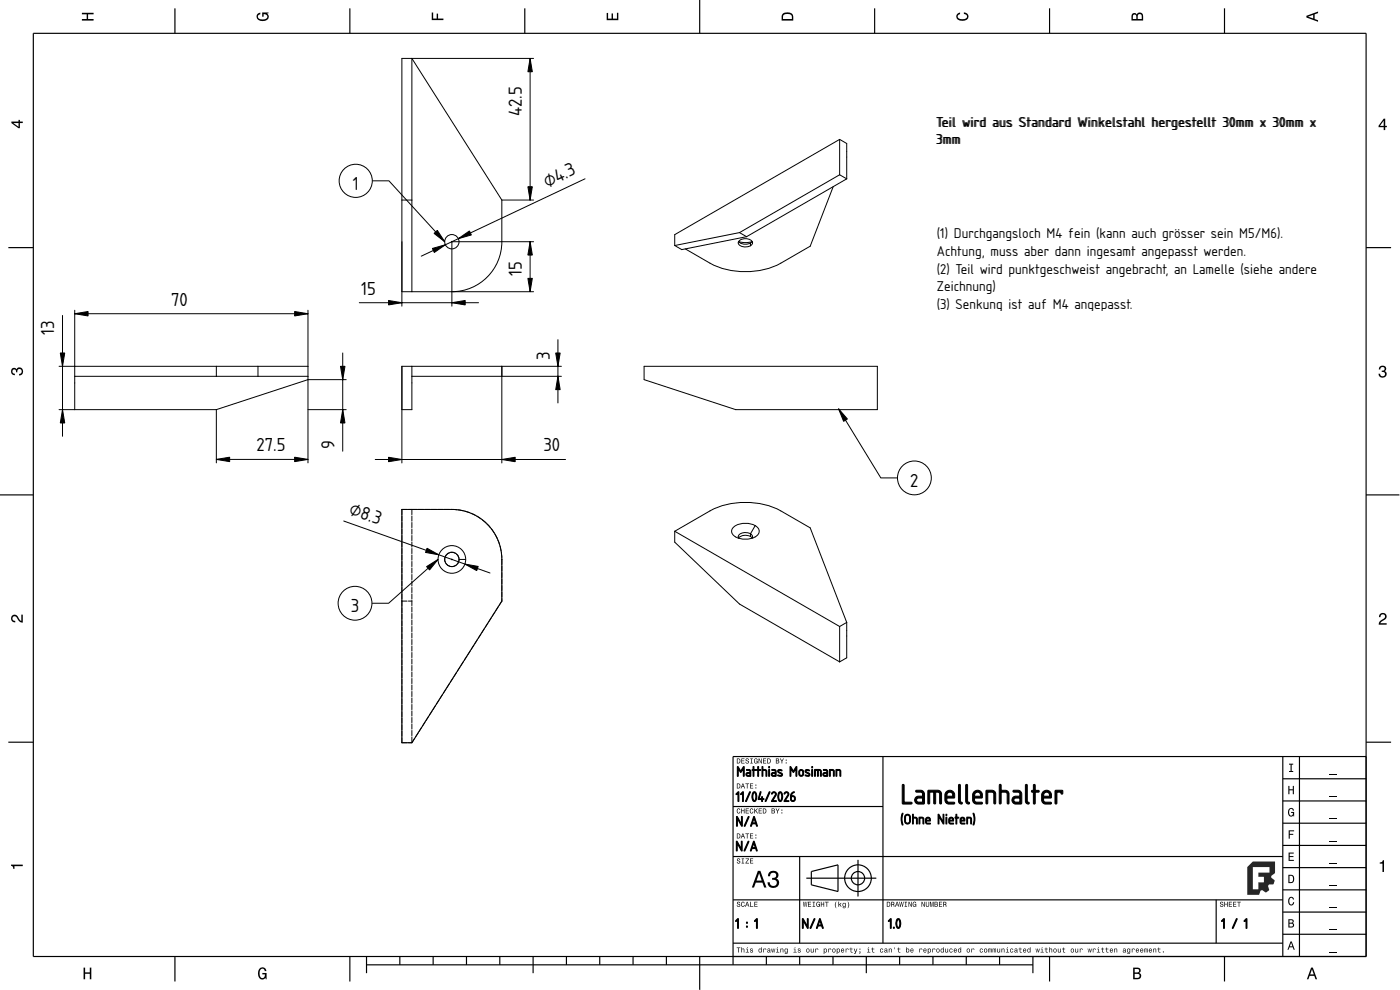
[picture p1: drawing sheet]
<svg xmlns="http://www.w3.org/2000/svg" width="420mm" height="297mm" viewBox="0 0 420 297" stroke-linecap="round" stroke-linejoin="round" font-family="sans-serif">
<g fill="none" stroke="#000" stroke-width=".35">
<path d="M10 10h400v277h-400zM52.5 2.5v7.5M105 2.5v7.5M157.5 2.5v7.5M210 0v10M262.5 2.5v7.5M315 2.5v7.5M367.5 2.5v7.5M2.5 74.3h7.5M410 74.3h7.5M0 148.5h10M410 148.5h10"/>
<path d="M2.5 222.7h7.5M265 227v56M385 233.7h25M385 227v60M390 227v60M410 222.7h7.5M410 227h-190v62.5M220 257h165M220 242h45M240 257v26M257.5 258v11M385 253.7h25"/>
<path d="M385 247h25M385 240.3h25M220 270h165M242 263.5h21M243.5 261.5l8-2v8l-8-2zM365 270v13M385 273.7h25M385 267h25M385 260.3h25M52.5 287v7.5M105 287v7.5M110 289.5h200"/>
<path d="M110 287v5M120 287v2.5M130 287v2.5M140 287v2.5M150 287v2.5M160 287v5M170 287v2.5M180 287v2.5M190 287v2.5M200 287v2.5M210 287v10M220 283h165"/>
<path d="M230 287v2.5M240 287v2.5M250 287v2.5M260 287v5M270 287v2.5M280 287v2.5M290 287v2.5M300 287v2.5M310 287v5M315 287v7.5M367.5 287v7.5M385 280.3h25"/>
<circle cx="257.5" cy="263.5" r="4"/>
<circle cx="257.5" cy="263.5" r="2"/>
</g>
<g fill="#000">
<path d="M24.6 3.8h3.5v.5h-1.7v1.4h1.7v.5h-3.5v-.5h1.4v-1.4h-1.4z" fill-rule="evenodd"/>
<path d="M77.3 4.2l.8-.4v.5l-.3 .1a.68 .68 0 0 0-.4 .6 .68 .68 0 0 0 .4 .6 1.68 1.68 0 0 0 2.4-.6 .92 .92 0 0 0-1.1-.8v.8h-.4v-1.3h1.9v.3l-.5 .1 .4 .4a1.19 1.19 0 0 1-.9 1.7 1.9 1.9 0 0 1-2.6-1.3z" fill-rule="evenodd"/>
<path d="M129.6 3.8h.4v1.8h1v-1.5h.5v1.5h1.6v.4h-3.5z" fill-rule="evenodd"/>
<path d="M182.1 3.9h.4v1.7h1v-1.6h.5v1.6h1.2v-1.8h.4v2.3h-3.5z" fill-rule="evenodd"/>
<path d="M235 4a2.19 2.19 0 0 0-.4 2.2h3.5v-1.2a1.92 1.92 0 0 0-3.1-1zM235.3 4.4l.4-.2a1.44 1.44 0 0 1 2 .8v.7h-2.7l.1-1z" fill-rule="evenodd"/>
<path d="M287.3 4.2l.8-.4v.4l-.3 .1a.66 .66 0 0 0-.4 .6 .66 .66 0 0 0 .4 .6l.4 .2a1.59 1.59 0 0 0 2-.7 .9 .9 0 0 0-.9-.8v-.5a1.24 1.24 0 0 1 1.3 1.1 1.24 1.24 0 0 1-1 1.4 1.93 1.93 0 0 1-2.6-1.2z" fill-rule="evenodd"/>
<path d="M339.8 4.2l-.2 2h3.5v-1.4a.98 .98 0 0 0-.8-1 .98 .98 0 0 0-1.1 .6 .84 .84 0 0 0-1.4-.2zM340.1 4.5l.4-.1 .4 .1 .1 1.2h-1zM341.6 4.4l.4-.2a.57 .57 0 0 1 .7 .7v.8h-1.3z" fill-rule="evenodd"/>
<path d="M392.1 4.7v.6l3.5 1.2v-.4l-1.1-.4v-1.4l1.1-.4v-.4zM392.6 5l1.5-.5v1z" fill-rule="evenodd"/>
<path d="M3.4 36.5v.4l2.1 1.6h.5v-1.6h.8v-.4h-.8v-.5h-.4v.5zM4 36.9h1.6v1.1z" fill-rule="evenodd"/>
<path d="M415.3 35.6l-1.6 2.1v.5h1.6v.8h.4v-.8h.5v-.4h-.5v-2.2zM415.3 36.2v1.6h-1.1z" fill-rule="evenodd"/>
<path d="M3.6 110.6a.86 .86 0 0 1 1.4 .2 1.12 1.12 0 0 1 1.5-.4 1.12 1.12 0 0 1 .3 1.6l-.5 .6-.6 .1v-.5a.72 .72 0 0 0 .9-.7 .72 .72 0 0 0-.8-.7 .72 .72 0 0 0-.6 .9h-.4a.62 .62 0 0 0-.4-.8 .62 .62 0 0 0-.8 .4 .62 .62 0 0 0 .5 .8h.4l-.1 .5a1.17 1.17 0 0 1-1-.7 1.17 1.17 0 0 1 .2-1.3z" fill-rule="evenodd"/>
<path d="M414.1 110a1.01 1.01 0 0 1 1.5-.2 1.01 1.01 0 0 1 0 1.5 1.12 1.12 0 0 1 .4 1.6 1.12 1.12 0 0 1-1.6 .3l-.6-.6-.1-.5h.5a.72 .72 0 0 0 .6 .9 .72 .72 0 0 0 .8-.8 .72 .72 0 0 0-.9-.6v-.4a.62 .62 0 0 0 .8-.4 .62 .62 0 0 0-.5-.8 .62 .62 0 0 0-.7 .5l-.1 .4h-.4z" fill-rule="evenodd"/>
<path d="M3.6 184.7a1.22 1.22 0 0 1 2 .8l.8 .8v-1.9h.4v2.4a2.76 2.76 0 0 1-2-1.8 .69 .69 0 0 0-1.1 .5 .69 .69 0 0 0 .9 .8v.4a1.18 1.18 0 0 1-1.2-.6 1.18 1.18 0 0 1 .2-1.4z" fill-rule="evenodd"/>
<path d="M414.2 184.2a1.18 1.18 0 0 1 1.9 .3 1.18 1.18 0 0 1-1 1.7l-.8 .8h1.9v.4h-2.4a2.76 2.76 0 0 1 1.8-2 .69 .69 0 0 0-.5-1.1 .69 .69 0 0 0-.8 .9h-.5z" fill-rule="evenodd"/>
<path d="M221.1 227.6v1.5h.5a.77 .77 0 0 0 .6-.8 .77 .77 0 0 0-.6-.7zM221.3 227.8a.58 .58 0 0 1 .7 .5 .58 .58 0 0 1-.7 .6zM222.5 227.6v1.5h.9v-.2h-.7v-.5h.7v-.2h-.7v-.4h.7v-.2zM223.9 227.7a.6 .6 0 0 0 0 .6 .6 .6 0 0 0 .7 .2 .33 .33 0 0 1-.4 .5 .33 .33 0 0 1-.3-.4h-.2a.54 .54 0 0 0 .6 .6 .54 .54 0 0 0 .5-.7 .54 .54 0 0 0-.8-.4 .28 .28 0 0 1 .2-.4 .28 .28 0 0 1 .3 .3h.2v-.2l-.3-.2zM225.2 227.6v.2h.2v1.1h-.2v.2h.7v-.2h-.3v-1.1h.3v-.2zM226.4 227.7a.72 .72 0 0 0-.2 1 .72 .72 0 0 0 1 .3l.2 .1v-.8h-.6v.1h.4l-.2 .5a.52 .52 0 0 1-.6-.6 .52 .52 0 0 1 .7-.4l.3 .1-.3-.4zM227.7 227.6v1.5h.1v-1.3l.6 1.3h.2v-1.5h-.1v1.2l-.6-1.2zM229 227.6v1.5h.9v-.2h-.7v-.5h.7v-.2h-.7v-.4h.7v-.2zM230.3 227.6v1.5h.5a.77 .77 0 0 0 .5-.8 .77 .77 0 0 0-.5-.7zM230.5 227.8a.58 .58 0 0 1 .6 .5 .58 .58 0 0 1-.6 .6zM232.9 227.6v1.5h.5a.42 .42 0 0 0 .5-.3 .42 .42 0 0 0-.3-.5l.2-.2-.1-.4zM233.1 227.8h.3a.23 .23 0 0 1 .2 .2 .23 .23 0 0 1-.3 .2h-.2zM233.1 228.4h.3a.26 .26 0 0 1 .3 .2 .26 .26 0 0 1-.3 .3h-.3zM234.1 227.6l.5 .9v.6h.2v-.6l.5-.9h-.3l-.3 .7-.4-.7zM235.8 228.7v.4h.3v-.4zM235.8 227.9v.3h.3v-.3z" fill-rule="evenodd"/>
<path d="M221.1 235.1v1.5h.5a.77 .77 0 0 0 .6-.8 .77 .77 0 0 0-.6-.7zM221.3 235.3a.58 .58 0 0 1 .7 .5 .58 .58 0 0 1-.7 .6zM222.8 235.1l-.5 1.5h.2l.1-.5h.6l.2 .5h.2l-.5-1.5zM222.9 235.3l.3 .6h-.5zM223.7 235.1v.2h.4v1.3h.2v-1.3h.5v-.2zM225.1 235.1v1.5h.9v-.2h-.7v-.5h.7v-.2h-.7v-.4h.7v-.2zM226.7 236.2v.4h.3v-.4zM226.7 235.4v.3h.3v-.3z" fill-rule="evenodd"/>
<path d="M386.6 235.8h.4v1h1v-1h.3v2.5h-.3v-1.2h-1v1.2h-.4z" fill-rule="evenodd"/>
<path d="M386.9 229.1h1.2v.3h-.5v1.9h.5v.3h-1.2v-.3h.4v-1.9h-.4z" fill-rule="evenodd"/>
<path d="M3.3 259.4h3.5v.5h-2.5v.8h-.3a.77 .77 0 0 0-.7-.9z" fill-rule="evenodd"/>
<path d="M221.3 257.7a.6 .6 0 0 0 0 .6 .6 .6 0 0 0 .7 .3 .33 .33 0 0 1-.4 .4 .33 .33 0 0 1-.3-.4h-.2a.54 .54 0 0 0 .6 .6 .54 .54 0 0 0 .5-.7 .54 .54 0 0 0-.8-.4 .28 .28 0 0 1 .2-.4 .28 .28 0 0 1 .3 .3h.2v-.2l-.3-.2zM222.6 257.6v.2h.2v1.1h-.2v.2h.7v-.2h-.3v-1.1h.3v-.2zM223.8 257.6v.2h.8l-.9 1.3h1.1v-.2h-.9l.9-1.3zM225.1 257.6v1.5h.9v-.2h-.7v-.5h.7v-.2h-.7v-.4h.7v-.2z" fill-rule="evenodd"/>
<path d="M221.1 250.1v1.5h.5a.77 .77 0 0 0 .6-.8 .77 .77 0 0 0-.6-.7zM221.3 250.3a.58 .58 0 0 1 .7 .5 .58 .58 0 0 1-.7 .6zM222.8 250.1l-.5 1.5h.2l.1-.5h.6l.2 .5h.2l-.5-1.5zM222.9 250.3l.3 .6h-.5zM223.7 250.1v.2h.4v1.3h.2v-1.3h.5v-.2zM225.1 250.1v1.5h.9v-.2h-.7v-.5h.7v-.2h-.7v-.4h.7v-.2zM226.7 251.2v.4h.3v-.4zM226.7 250.4v.3h.3v-.3z" fill-rule="evenodd"/>
<path d="M221.3 242.7a.72 .72 0 0 0-.2 1 .72 .72 0 0 0 .9 .3l.2-.5-.4 .4a.56 .56 0 0 1-.5-.6 .56 .56 0 0 1 .6-.5l.3 .2-.4-.4zM222.4 242.6v1.5h.2v-.7h.6v.7h.2v-1.5h-.2v.6h-.6v-.6zM223.8 242.6v1.5h.9v-.2h-.7v-.5h.7v-.2h-.7v-.4h.7v-.2zM225.2 242.7a.72 .72 0 0 0-.2 1 .72 .72 0 0 0 .9 .3l.2-.5-.4 .4a.56 .56 0 0 1-.5-.6 .56 .56 0 0 1 .6-.5l.3 .2-.4-.4zM226.4 242.6v1.5h.2l.2-.8 .5 .8h.2l-.6-.9 .6-.6h-.3l-.6 .7v-.7zM227.7 242.6v1.5h.9v-.2h-.7v-.5h.7v-.2h-.7v-.4h.7v-.2zM228.9 242.6v1.5h.5a.77 .77 0 0 0 .6-.8 .77 .77 0 0 0-.6-.7zM229.1 242.7a.58 .58 0 0 1 .7 .6 .58 .58 0 0 1-.7 .6zM231.6 242.6v1.5h.5a.42 .42 0 0 0 .5-.3 .42 .42 0 0 0-.3-.5l.2-.3-.1-.3zM231.7 242.7h.4a.23 .23 0 0 1 .2 .3 .23 .23 0 0 1-.3 .2h-.3zM231.7 243.4h.4a.26 .26 0 0 1 .3 .2 .26 .26 0 0 1-.3 .3h-.4zM232.7 242.6l.6 .9v.6h.2v-.6l.5-.9h-.3l-.3 .7-.4-.7zM234.5 243.7v.4h.3v-.4zM234.5 242.9v.3h.3v-.3z" fill-rule="evenodd"/>
<path d="M386.7 255.8h1.6v.3h-1.2v.8h1.1v.3h-1.1v.8h1.2v.3h-1.6z" fill-rule="evenodd"/>
<path d="M386.7 249.1h1.7v.3h-1.3v.8h1v.3h-1v1.1h-.4z" fill-rule="evenodd"/>
<path d="M386.8 242.8a.85 .85 0 0 1 .9-.4 .85 .85 0 0 1 .7 .8h-.4l-.3-.5a1.04 1.04 0 0 0-.9 .9 1.04 1.04 0 0 0 .7 1.1l.4-.2 .1-.6h-.5v-.3h.9v1.4l-.3-.4-.4 .4a1.2 1.2 0 0 1-1.1-1.8z" fill-rule="evenodd"/>
<path d="M221.3 270.7a.6 .6 0 0 0 0 .6 .6 .6 0 0 0 .7 .3 .33 .33 0 0 1-.4 .4 .33 .33 0 0 1-.3-.4h-.2a.54 .54 0 0 0 .6 .6 .54 .54 0 0 0 .5-.7 .54 .54 0 0 0-.8-.4 .28 .28 0 0 1 .2-.4 .28 .28 0 0 1 .3 .3h.2v-.2l-.3-.2zM222.6 270.7a.72 .72 0 0 0-.2 1 .72 .72 0 0 0 .9 .3l.2-.5-.4 .4a.56 .56 0 0 1-.5-.6 .56 .56 0 0 1 .6-.5l.3 .2-.4-.4zM224.1 270.6l-.5 1.5h.2l.1-.5h.6l.2 .5h.2l-.5-1.5zM224.2 270.8l.3 .7h-.5zM225.1 270.6v1.5h1v-.2h-.8v-1.3zM226.4 270.6v1.5h.9v-.2h-.7v-.5h.7v-.2h-.7v-.4h.7v-.2z" fill-rule="evenodd"/>
<path d="M227.5 261.3l-1.9 5h.7l.5-1.5h2l.5 1.5h.7l-1.8-5zM227.8 262l.8 2.2h-1.5zM230.9 261.7l-.4 1.2h.6a.88 .88 0 0 1 .5-1.1 .88 .88 0 0 1 1.1 .4 .88 .88 0 0 1-.3 1.2h-.7v.6a1.03 1.03 0 0 1 1.4 .6 1.03 1.03 0 0 1-.7 1.3 1.03 1.03 0 0 1-1.3-.7l-.1-.5h-.7a1.68 1.68 0 0 0 2.2 1.7 1.68 1.68 0 0 0 .9-2.6l-.4-.2a1.29 1.29 0 0 0 .5-1.6 1.29 1.29 0 0 0-1.5-.7z" fill-rule="evenodd"/>
<path d="M241 270.6l.2 1.5h.2l.2-1.3 .3 1.3h.1l.3-1.5h-.2l-.2 1.2-.2-1.2h-.2l-.2 1.2-.2-1.2zM242.5 270.6v1.5h.9v-.2h-.7v-.5h.7v-.2h-.7v-.4h.7v-.2zM243.9 270.6v.2h.2v1.1h-.2v.2h.7v-.2h-.3v-1.1h.3v-.2zM245.1 270.7a.72 .72 0 0 0-.2 1 .72 .72 0 0 0 1 .3l.2 .1v-.8h-.6v.1h.4l-.2 .5a.52 .52 0 0 1-.6-.6 .52 .52 0 0 1 .7-.4l.3 .1-.3-.4zM246.3 270.6v1.5h.2v-.7h.6v.7h.2v-1.5h-.2v.6h-.6v-.6zM247.6 270.6v.2h.4v1.3h.2v-1.3h.5v-.2zM250.9 270.5a1.35 1.35 0 0 0 .1 2 1.84 1.84 0 0 1 0-2zM251.6 270.5v1.6h.2l.2-.6 .4 .6h.2l-.5-.8 .5-.4-.8 .5v-.9zM253 271a.55 .55 0 0 0-.2 .8 .55 .55 0 0 0 .8 .1 .41 .41 0 0 1-.2 .4 .41 .41 0 0 1-.5-.1 .47 .47 0 0 0 .5 .3 .47 .47 0 0 0 .4-.5v-1.1l-.2 .2-.3-.2zM253.1 271.2l.1-.1a.39 .39 0 0 1 .4 .4 .39 .39 0 0 1-.5 .3zM254.4 270.5a1.85 1.85 0 0 1 0 2 1.22 1.22 0 0 0 0-2z" fill-rule="evenodd"/>
<path d="M266.1 270.6v1.5h.5a.77 .77 0 0 0 .6-.8 .77 .77 0 0 0-.6-.7zM266.3 270.8a.58 .58 0 0 1 .7 .5 .58 .58 0 0 1-.7 .6zM267.5 270.6v1.5h.2v-.7a.45 .45 0 0 1 .5 .2 .45 .45 0 0 1 0 .5l.3-.1-.3-.7a.42 .42 0 0 0 .2-.4 .42 .42 0 0 0-.4-.3zM267.7 270.8h.2a.26 .26 0 0 1 .3 .2 .26 .26 0 0 1-.3 .3h-.2zM269.1 270.6l-.5 1.5h.2l.1-.5h.6l.2 .5h.2l-.5-1.5zM269.2 270.8l.3 .6h-.5zM269.9 270.6l.2 1.5h.2l.2-1.3 .3 1.3h.1l.3-1.5h-.2l-.1 1.2-.3-1.2h-.1l-.3 1.2-.1-1.2zM271.5 270.6v.2h.2v1.1h-.2v.2h.7v-.2h-.3v-1.1h.3v-.2zM272.7 270.6v1.5h.1v-1.3l.6 1.3h.2v-1.5h-.1v1.2l-.6-1.2zM274 270.7a.72 .72 0 0 0-.2 1 .72 .72 0 0 0 1 .3l.2 .1v-.8h-.6v.1h.4l-.2 .5a.52 .52 0 0 1-.6-.6 .52 .52 0 0 1 .7-.4l.3 .1-.3-.4zM276.6 270.6v1.5h.1v-1.3l.6 1.3h.2v-1.5h-.1v1.2l-.6-1.2zM277.8 270.6v.9a.52 .52 0 0 0 .6 .6 .52 .52 0 0 0 .5-.6v-.9h-.2v.9a.33 .33 0 0 1-.3 .4 .33 .33 0 0 1-.4-.4v-.9zM279.1 270.6v1.5h.2v-1.4l.3 1.4h.1l.3-1.4v1.4h.2v-1.5h-.3l-.2 1.3-.3-1.3zM280.5 270.6v1.5h.5a.42 .42 0 0 0 .5-.3 .42 .42 0 0 0-.3-.5l.2-.2-.1-.4zM280.7 270.8h.3a.23 .23 0 0 1 .2 .2 .23 .23 0 0 1-.3 .2h-.2zM280.7 271.4h.3a.26 .26 0 0 1 .3 .2 .26 .26 0 0 1-.3 .3h-.3zM281.8 270.6v1.5h1v-.2h-.8v-.5h.7v-.2h-.7v-.4h.7v-.2zM283.1 270.6v1.5h.2v-.7a.45 .45 0 0 1 .5 .2 .45 .45 0 0 1 .1 .5l.2-.1-.3-.7a.42 .42 0 0 0 .2-.4 .42 .42 0 0 0-.4-.3zM283.3 270.8h.2a.26 .26 0 0 1 .3 .2 .26 .26 0 0 1-.3 .3h-.2z" fill-rule="evenodd"/>
<path d="M366.3 270.7a.6 .6 0 0 0 0 .6 .6 .6 0 0 0 .7 .3 .33 .33 0 0 1-.4 .4 .33 .33 0 0 1-.3-.4h-.2a.54 .54 0 0 0 .6 .6 .54 .54 0 0 0 .5-.7 .54 .54 0 0 0-.8-.4 .28 .28 0 0 1 .2-.4 .28 .28 0 0 1 .3 .3h.2v-.2l-.3-.2zM367.4 270.6v1.5h.2v-.7h.6v.7h.2v-1.5h-.2v.6h-.6v-.6zM368.8 270.6v1.5h.9v-.2h-.7v-.5h.7v-.2h-.7v-.4h.7v-.2zM370.1 270.6v1.5h.9v-.2h-.7v-.5h.7v-.2h-.7v-.4h.7v-.2zM371.3 270.6v.2h.4v1.3h.2v-1.3h.5v-.2z" fill-rule="evenodd"/>
<path d="M386.7 262.5v2.5h.8a1.28 1.28 0 0 0 1-1.3 1.28 1.28 0 0 0-1-1.2zM387 262.8a.96 .96 0 0 1 1.1 .9 .96 .96 0 0 1-1.1 1z" fill-rule="evenodd"/>
<path d="M386.7 275.8v2.5h.9a.7 .7 0 0 0 .8-.5 .7 .7 0 0 0-.5-.8l.4-.6a.62 .62 0 0 0-.8-.6zM387 276.1h.5a.38 .38 0 0 1 .4 .4 .38 .38 0 0 1-.4 .3h-.5zM387 277.1h.5a.44 .44 0 0 1 .5 .5 .44 .44 0 0 1-.4 .4h-.6z" fill-rule="evenodd"/>
<path d="M386.8 269.4a.85 .85 0 0 1 1-.3 .85 .85 0 0 1 .6 .8h-.4l-.3-.5a1.05 1.05 0 0 0-.8 .9 1.05 1.05 0 0 0 .6 1.1l.4-.2 .2-.5h.3a.89 .89 0 0 1-.7 1 .89 .89 0 0 1-1-.8z" fill-rule="evenodd"/>
<path d="M414.1 258.8a.77 .77 0 0 0 .9-.7h.4v3.5h-.5v-2.5h-.8z" fill-rule="evenodd"/>
<path d="M25.1 290.3h.4v1.4h1.5v-1.4h.4v3.5h-.4v-1.6h-1.5v1.6h-.4z" fill-rule="evenodd"/>
<path d="M77.8 290.7a1.19 1.19 0 0 1 1.3-.4 1.19 1.19 0 0 1 .9 1.1h-.5l-.1-.3a.68 .68 0 0 0-.6-.5 .68 .68 0 0 0-.7 .4 1.68 1.68 0 0 0 .6 2.5 .92 .92 0 0 0 .8-1.1h-.8v-.5h1.3v1.9h-.2l-.1-.5-.4 .5a1.19 1.19 0 0 1-1.8-1v-1.5z" fill-rule="evenodd"/>
<path d="M221.1 284.3v.2h.4v1.3h.2v-1.3h.5v-.2zM222.5 284.2v1.6h.2v-.8l.3-.3 .2 .2v.9h.2v-.8a.38 .38 0 0 0-.3-.4 .38 .38 0 0 0-.4 .2v-.6zM223.9 284.7l.3 .1v.8l-.4 .2h1l-.4-.2v-.9zM224.2 284.2l.2 .2zM225.2 284.7v.4l.6 .3a.26 .26 0 0 1-.2 .3 .26 .26 0 0 1-.3-.3h-.2a.42 .42 0 0 0 .6 .4 .42 .42 0 0 0 .1-.7l-.5-.2 .2-.2 .5 .2-.1-.2zM227.8 284.7a.54 .54 0 0 0-.2 .8 .54 .54 0 0 0 .8 .1l.2 .2v-1.6h-.2v.6l-.3-.2zM227.9 284.9l.1-.1a.39 .39 0 0 1 .4 .4 .39 .39 0 0 1-.5 .3zM229.1 284.6v1.2h.2v-1l.7 .2a.38 .38 0 0 0-.3-.4 .38 .38 0 0 0-.5 .2zM230.4 284.7l-.1 .3 .5-.2 .1 .3a.42 .42 0 0 0-.6 .1 .42 .42 0 0 0 .3 .6l.7-.2-.2-.9zM230.5 285.4a.25 .25 0 0 1 .5 0 .25 .25 0 0 1-.5 0zM231.4 284.6l.3 1.2h.2l.2-1 .1 1h.2l.3-1.2h-.2l-.2 1-.2-1h-.1l-.2 1-.2-1zM233 284.7l.3 .1v.8l-.4 .2h1l-.4-.2v-.9zM233.3 284.2l.2 .2zM234.2 284.6v1.2h.2v-.8l.3-.3 .2 .2v.9h.2v-.8a.38 .38 0 0 0-.3-.4 .38 .38 0 0 0-.4 .2zM235.6 284.7a.55 .55 0 0 0-.2 .8 .55 .55 0 0 0 .8 .1 .41 .41 0 0 1-.2 .5 .41 .41 0 0 1-.5-.2 .47 .47 0 0 0 .5 .3 .47 .47 0 0 0 .4-.5v-1.1l-.2 .2-.3-.2zM235.7 284.9l.1-.1a.39 .39 0 0 1 .4 .4 .39 .39 0 0 1-.5 .3zM238.2 284.7l.3 .1v.8l-.4 .2h1l-.4-.2v-.9zM238.5 284.2l.2 .2zM239.5 284.7v.4l.6 .3a.26 .26 0 0 1-.2 .3 .26 .26 0 0 1-.3-.3h-.2a.42 .42 0 0 0 .6 .4 .42 .42 0 0 0 .1-.7l-.5-.2 .3-.2 .4 .2-.1-.2zM242 285.2a.57 .57 0 0 0 1.1 0 .57 .57 0 0 0-1.1 0zM242.2 284.9l.1-.1a.4 .4 0 0 1 .5 .4 .4 .4 0 0 1-.6 .3zM243.3 284.6v.8a.38 .38 0 0 0 .3 .4 .38 .38 0 0 0 .4-.2l.2 .2v-1.2h-.2v.8l-.3 .2-.2-.1v-.9zM244.7 284.6v1.2h.2l.1-1 .6 .2a.38 .38 0 0 0-.3-.4 .38 .38 0 0 0-.4 .2zM247.2 284.6v1.6h.2l.1-.5a.53 .53 0 0 0 .7-.5 .53 .53 0 0 0-.8-.4zM247.5 284.9l.1-.1a.39 .39 0 0 1 .4 .4 .39 .39 0 0 1-.5 .3zM248.6 284.6v1.2h.2l.1-1 .6 .2a.38 .38 0 0 0-.3-.4 .38 .38 0 0 0-.4 .2zM249.8 285.2a.57 .57 0 0 0 1.1 0 .57 .57 0 0 0-1.1 0zM250 284.9l.1-.1a.4 .4 0 0 1 .5 .4 .4 .4 0 0 1-.6 .3zM251.1 284.6v1.6h.2l.1-.5a.53 .53 0 0 0 .7-.5 .53 .53 0 0 0-.8-.4zM251.4 284.9l.1-.1a.39 .39 0 0 1 .4 .4 .39 .39 0 0 1-.5 .3zM252.5 284.7a.57 .57 0 0 0-.1 .9 .57 .57 0 0 0 .9 0v-.2l-.5 .2-.2-.3h.7l-.1-.6-.3-.1zM252.7 284.8h.3l.2 .3h-.6zM253.8 284.6v1.2h.2l.1-1 .6 .2a.38 .38 0 0 0-.3-.4 .38 .38 0 0 0-.4 .2zM255.3 284.3v.4l-.4 .1h.4l.1 .9 .5 .1-.4-.4v-.6h.4v-.1h-.4v-.4zM256.2 284.6l.5 1.2-.4 .4h.3l.7-1.6h-.2l-.3 1-.4-1zM257.9 284.6v.3h.3v-.3zM257.9 285.5l.2 .3-.2 .4 .3-.4v-.3zM260.3 284.7l.3 .1v.8l-.4 .2h1l-.4-.2v-.9zM260.6 284.2l.2 .2zM261.8 284.3v.4l-.3 .1h.3l.1 .9 .5 .1-.4-.4v-.6h.4v-.1h-.4v-.4zM264.2 284.7a.57 .57 0 0 0 0 .9 .57 .57 0 0 0 .8 0l-.1-.2a.32 .32 0 0 1-.5 0 .32 .32 0 0 1 0-.4 .32 .32 0 0 1 .5 0h.2l-.3-.4zM265.6 284.7l-.2 .3 .6-.2 .1 .3a.42 .42 0 0 0-.7 .1 .42 .42 0 0 0 .3 .6l.7-.2-.2-.9zM265.6 285.4a.25 .25 0 0 1 .5 0 .25 .25 0 0 1-.5 0zM266.7 284.6v1.2h.2v-.8l.3-.3 .2 .2v.9h.2v-.8a.38 .38 0 0 0-.2-.4 .38 .38 0 0 0-.5 .2zM268.4 284.2l.2 .6zM269.6 284.3v.4l-.3 .1h.3l.1 .9 .5 .1-.4-.4v-.6h.4v-.1h-.4v-.4zM271.9 284.2v1.6l.2-.2a.5 .5 0 0 0 .8-.4 .5 .5 0 0 0-.8-.4v-.6zM272.2 284.9l.1-.1a.39 .39 0 0 1 .4 .4 .39 .39 0 0 1-.5 .3zM273.3 284.7a.57 .57 0 0 0-.1 .9 .57 .57 0 0 0 .9 0v-.2l-.5 .2-.2-.3h.8l-.2-.6-.3-.1zM273.5 284.8h.3l.2 .3h-.6zM275.9 284.6v1.2h.2l.1-1 .6 .2a.38 .38 0 0 0-.3-.4 .38 .38 0 0 0-.4 .2zM277.2 284.7a.57 .57 0 0 0 0 .9 .57 .57 0 0 0 .8 0l.1-.2-.6 .2-.2-.3h.8l-.2-.6-.3-.1zM277.4 284.8h.3l.2 .3h-.6zM278.4 284.6v1.6h.2l.1-.5a.53 .53 0 0 0 .8-.5 .53 .53 0 0 0-.9-.4zM278.7 284.9l.1-.1a.39 .39 0 0 1 .4 .4 .39 .39 0 0 1-.5 .3zM279.8 284.6v1.2h.2l.1-1 .6 .2a.38 .38 0 0 0-.3-.4 .38 .38 0 0 0-.4 .2zM281 285.2a.57 .57 0 0 0 1.1 0 .57 .57 0 0 0-1.1 0zM281.3 284.9l.1-.1a.4 .4 0 0 1 .4 .4 .4 .4 0 0 1-.5 .3zM282.4 284.7a.54 .54 0 0 0-.1 .8 .54 .54 0 0 0 .8 .1l.1 .2v-1.6h-.1v.6l-.4-.2zM282.6 284.9v-.1a.39 .39 0 0 1 .5 .4 .39 .39 0 0 1-.5 .3zM283.6 284.6v.8a.38 .38 0 0 0 .3 .4 .38 .38 0 0 0 .5-.2l.1 .2v-1.2h-.1l-.1 .8-.3 .2-.2-.1v-.9zM285 284.7a.57 .57 0 0 0 0 .9 .57 .57 0 0 0 .8 0l-.1-.2a.32 .32 0 0 1-.5 0 .32 .32 0 0 1 0-.4 .32 .32 0 0 1 .5 0h.2l-.3-.4zM286.3 284.7a.57 .57 0 0 0 0 .9 .57 .57 0 0 0 .8 0l.1-.2-.6 .2-.2-.3h.8l-.2-.6-.3-.1zM286.5 284.8h.3l.2 .3h-.6zM287.6 284.7a.54 .54 0 0 0-.1 .8 .54 .54 0 0 0 .8 .1l.2 .2v-1.6h-.2v.6l-.4-.2zM287.8 284.9v-.1a.39 .39 0 0 1 .5 .4 .39 .39 0 0 1-.5 .3zM290.1 285.2a.57 .57 0 0 0 1.1 0 .57 .57 0 0 0-1.1 0zM290.4 284.9l.1-.1a.4 .4 0 0 1 .4 .4 .4 .4 0 0 1-.5 .3zM291.5 284.6v1.2h.2l.1-1 .6 .2a.38 .38 0 0 0-.3-.4 .38 .38 0 0 0-.4 .2zM294.2 284.7a.57 .57 0 0 0-.1 .9 .57 .57 0 0 0 .8 0l-.1-.2a.32 .32 0 0 1-.5 0 .32 .32 0 0 1 0-.4 .32 .32 0 0 1 .5 0h.2l-.3-.4zM295.3 285.2a.57 .57 0 0 0 1.1 0 .57 .57 0 0 0-1.1 0zM295.6 284.9l.1-.1a.4 .4 0 0 1 .4 .4 .4 .4 0 0 1-.5 .3zM296.6 284.6v1.2h.2l.1-1.1 .1 1.1h.2l.2-1.1 .1 1.1h.1l-.1-1.2zM297.9 284.6v1.2h.2l.1-1.1 .1 1.1h.2l.2-1.1 .1 1.1h.1l-.1-1.2zM299.3 284.6v.8a.38 .38 0 0 0 .2 .4 .38 .38 0 0 0 .5-.2l.2 .2v-1.2h-.2l-.1 .8-.2 .2-.2-.1-.1-.9zM300.6 284.6v1.2h.2v-.8l.3-.3 .2 .2v.9h.2v-.8a.38 .38 0 0 0-.3-.4 .38 .38 0 0 0-.5 .2zM302 284.7l.3 .1v.8l-.4 .2h.9l-.4-.2v-.9zM302.3 284.2l.2 .2zM303.3 284.7a.57 .57 0 0 0-.1 .9 .57 .57 0 0 0 .9 0l-.2-.2a.32 .32 0 0 1-.5 0 .32 .32 0 0 1 0-.4 .32 .32 0 0 1 .5 0h.2l-.3-.4zM304.6 284.7l-.1 .3 .2-.2a.23 .23 0 0 1 .3-.1 .23 .23 0 0 1 .1 .4 .42 .42 0 0 0-.6 .1 .42 .42 0 0 0 .3 .6l.6-.2-.2-.9zM304.6 285.4a.25 .25 0 0 1 .5 0 .25 .25 0 0 1-.5 0zM306 284.3v.4l-.3 .1h.3l.1 .9 .5 .1-.4-.4v-.6h.4v-.1h-.4v-.4zM307.2 284.7a.57 .57 0 0 0-.1 .9 .57 .57 0 0 0 .8 0l.1-.2-.6 .2-.2-.3h.8l-.1-.6-.4-.1zM307.3 284.8h.3l.2 .3h-.6zM308.4 284.7a.54 .54 0 0 0-.1 .8 .54 .54 0 0 0 .8 .1l.2 .2v-1.6h-.2v.6l-.4-.2zM308.6 284.9l.1-.1a.39 .39 0 0 1 .4 .4 .39 .39 0 0 1-.5 .3zM310.8 284.6l.3 1.2h.1l.2-1 .2 1h.2l.3-1.2h-.2l-.2 1-.2-1h-.2l-.1 1-.2-1zM312.4 284.7l.3 .1v.8l-.4 .2h.9l-.3-.2v-.9zM312.7 284.2l.2 .2zM313.8 284.3v.4l-.3 .1h.3l.1 .9 .6 .1-.5-.4v-.6h.5v-.1h-.5v-.4zM314.9 284.2v1.6h.2v-.8l.3-.3 .2 .2v.9h.2v-.8a.38 .38 0 0 0-.3-.4 .38 .38 0 0 0-.4 .2v-.6zM316.1 285.2a.6 .6 0 0 0 1.2 0 .6 .6 0 0 0-1.2 0zM316.4 284.9l.1-.1a.4 .4 0 0 1 .4 .4 .4 .4 0 0 1-.5 .3zM317.5 284.6v.8a.38 .38 0 0 0 .2 .4 .38 .38 0 0 0 .5-.2l.2 .2v-1.2h-.2v.8l-.3 .2-.2-.1v-.9zM319 284.3v.4l-.3 .1h.3l.1 .9 .6 .1-.5-.4v-.6h.5v-.1h-.5v-.4zM321.3 285.2a.6 .6 0 0 0 1.2 0 .6 .6 0 0 0-1.2 0zM321.6 284.9l.1-.1a.4 .4 0 0 1 .4 .4 .4 .4 0 0 1-.5 .3zM322.7 284.6v.8a.38 .38 0 0 0 .2 .4 .38 .38 0 0 0 .5-.2l.2 .2v-1.2h-.2v.8l-.3 .2-.2-.1v-.9zM324.1 284.6v1.2h.1l.1-1 .7 .2a.38 .38 0 0 0-.3-.4 .38 .38 0 0 0-.5 .2zM326.4 284.6l.3 1.2h.2l.1-1 .2 1h.2l.3-1.2h-.2l-.2 1-.2-1h-.2l-.1 1-.2-1zM328 284.6v1.2h.1l.1-1 .7 .2a.38 .38 0 0 0-.3-.4 .38 .38 0 0 0-.5 .2zM329.3 284.7l.3 .1v.8l-.4 .2h1l-.4-.2v-.9zM329.6 284.2l.2 .2zM330.7 284.3v.4l-.3 .1h.3l.1 .9 .6 .1-.5-.4v-.6h.5v-.1h-.5v-.4zM332 284.3v.4l-.3 .1h.3l.1 .9 .6 .1-.5-.4v-.6h.5v-.1h-.5v-.4zM333.2 284.7a.57 .57 0 0 0-.1 .9 .57 .57 0 0 0 .8 0l.1-.2-.6 .2-.1-.3h.7l-.1-.6-.4-.1zM333.3 284.8h.4l.1 .3h-.5zM334.4 284.6v1.2h.2v-.8l.3-.3 .2 .2v.9h.2v-.8a.38 .38 0 0 0-.3-.4 .38 .38 0 0 0-.4 .2zM337.1 284.7l-.1 .3 .2-.2a.23 .23 0 0 1 .4-.1 .23 .23 0 0 1 0 .4 .42 .42 0 0 0-.6 .1 .42 .42 0 0 0 .3 .6l.7-.2-.3-.9zM337.2 285.4a.25 .25 0 0 1 .5 0 .25 .25 0 0 1-.5 0zM338.3 284.7a.55 .55 0 0 0-.1 .8 .55 .55 0 0 0 .8 .1 .41 .41 0 0 1-.2 .5 .41 .41 0 0 1-.5-.2 .47 .47 0 0 0 .5 .3 .47 .47 0 0 0 .4-.5v-1.1l-.2 .2-.3-.2zM338.5 284.9l.1-.1a.39 .39 0 0 1 .4 .4 .39 .39 0 0 1-.5 .3zM339.7 284.6v1.2h.2v-1l.7 .2a.38 .38 0 0 0-.3-.4 .38 .38 0 0 0-.5 .2zM341 284.7a.57 .57 0 0 0-.1 .9 .57 .57 0 0 0 .8 0l.1-.2-.6 .2-.1-.3h.7l-.1-.6-.4-.1zM341.1 284.8h.4l.1 .3h-.5zM342.3 284.7a.57 .57 0 0 0-.1 .9 .57 .57 0 0 0 .8 0l.1-.2-.6 .2-.1-.3h.7l-.1-.6-.4-.1zM342.4 284.8h.4l.1 .3h-.5zM343.4 284.6v1.2h.2l.2-1.1 .1 1.1h.1l.2-1.1 .1 1.1h.2l-.1-1.2zM344.9 284.7a.57 .57 0 0 0-.1 .9 .57 .57 0 0 0 .8 0l.1-.2-.6 .2-.1-.3h.7l-.1-.6-.4-.1zM345 284.8h.4l.1 .3h-.5zM346.1 284.6v1.2h.2v-.8l.3-.3 .2 .2v.9h.2v-.8a.38 .38 0 0 0-.3-.4 .38 .38 0 0 0-.4 .2zM347.7 284.3v.4l-.4 .1h.4v.9l.6 .1-.5-.4v-.6h.5v-.1h-.5v-.4zM349 285.5v.3h.3v-.3z" fill-rule="evenodd"/>
<path d="M340.1 290.3v3.5h1.3a.98 .98 0 0 0 1.1-.7 .98 .98 0 0 0-.6-1.2 .86 .86 0 0 0 .4-1 .86 .86 0 0 0-1-.6zM340.5 290.7h.8a.53 .53 0 0 1 .6 .6 .53 .53 0 0 1-.7 .5h-.7zM340.5 292.2h.8a.61 .61 0 0 1 .7 .6 .61 .61 0 0 1-.7 .6h-.8z" fill-rule="evenodd"/>
<path d="M387.3 282.5l-.9 2.5h.3l.3-.8h1l.2 .8h.4l-.9-2.5zM387.5 282.8l.4 1.1h-.8z" fill-rule="evenodd"/>
<path d="M393.5 290.3l-1.3 3.5h.5l.3-1h1.4l.4 1h.5l-1.3-3.5zM393.7 290.8l.6 1.6h-1.1z" fill-rule="evenodd"/>
</g>
<path d="M398.9 239h2.2M398.9 232.4h2.2M398.9 259h2.2M398.9 252.4h2.2M398.9 245.7h2.2M398.9 279h2.2M398.9 272.4h2.2M398.9 265.7h2.2M398.9 285.7h2.2" fill="none" stroke="#000" stroke-width=".3"/>
<path d="M374.3 260.2v8.3h3.4l.7-1.3 .4-.1 1.1 .7 .9-.6-.2-1.5 .3-.3 1.2-.1 .4-1-.1-.3-.9-.7v-.3l1.1-1 .1-3.5h-6.7zM376 260.2h5v1.6h-3.3v1.3h1.6v1.6h-1.6v2.1h-1.7z" fill-rule="evenodd" fill="#212529"/>
<g fill="#000" stroke="#000" stroke-width=".3">
<path d="M221.5 237.6l.3 .1-.2 2.8-.1-2.5-.4 .4-.2-.1zM222.8 237.6l.3 .1-.1 2.8-.2-2.5-.4 .4-.2-.1zM225 237.6l.2 .2-1.2 2.6-.2 .1zM226.3 237.9l-.4 1.1a.98 .98 0 0 0 .6 1.2l.3-1.2a.95 .95 0 0 0-.5-1.1zM226.1 237.7a.77 .77 0 0 1 .8 .1 .77 .77 0 0 1 .2 .9v.3a1.17 1.17 0 0 1-.9 1.5l-.3-.5-.2-.8zM228.2 237.6l.2 .1-.5 1.9h.7l.1-.6 .1 .6 .5 .2-.5 .1-.1 .6-.1-.6-1.1-.1zM230.9 237.6l.2 .2-1.2 2.6-.2 .1zM231.7 237.8a.74 .74 0 0 1 1-.1 .74 .74 0 0 1 .2 1l-1 1.5h1l.1 .3h-1.4l1-1.9a.51 .51 0 0 0-.2-.8 .51 .51 0 0 0-.7 .5l-.2-.2zM234 237.9l-.3 1.1a.98 .98 0 0 0 .6 1.2l.3-1.2a.95 .95 0 0 0-.6-1.1zM233.8 237.7a.77 .77 0 0 1 .9 .1 .77 .77 0 0 1 .2 .9v.3a1.17 1.17 0 0 1-.9 1.5l-.4-.5-.2-.8zM235.5 237.8a.74 .74 0 0 1 1-.1 .74 .74 0 0 1 .1 1l-.9 1.5h.9l.1 .3h-1.4l1.1-1.9a.51 .51 0 0 0-.3-.8 .51 .51 0 0 0-.7 .5l-.1-.2zM237.6 238l.6-.4 .2 .2a.9 .9 0 0 0-.8 .9 .85 .85 0 0 1 1.1 .4 .85 .85 0 0 1-.3 1.2 .85 .85 0 0 1-1.1-.3l-.1-.2a2.08 2.08 0 0 1 .4-1.8zM237.5 239v.8a.45 .45 0 0 0 .5 .4 .45 .45 0 0 0 .4-.4l-.1-.6z"/>
<path d="M221.3 230l.2 .1 .8 1.2 .8-1.2 .2-.1v2.9l-.2-.1v-2.1l-.8 1.1-.7-1.1v2.1l-.3 .1zM224.2 232.1l.1 .5 .7 .1v-.7zM224.1 230.9h.8l.4 .5v1.5h-.9a.59 .59 0 0 1-.5-.6 .59 .59 0 0 1 .5-.5h.6v-.5l-.9-.2zM226 230l.3 .2v.7l.6 .1-.6 .2-.2 1.7-.1-1.7-.3-.2 .3-.1zM227.4 230l.3 .2v.7l.6 .1-.6 .2-.2 1.7-.1-1.7-.3-.2 .3-.1zM228.7 230h.2l.1 .9h.7l.4 .3v1.7l-.2-.1-.1-1.5-.3-.1h-.5v1.6l-.3 .1zM230.7 230.9l.3 .1-.2 1.9zM230.7 230.2a.19 .19 0 0 1 .3 0 .19 .19 0 0 1-.3 0zM231.8 232.1l.1 .5 .7 .1v-.7zM231.7 230.9h.8l.4 .5v1.5h-.9a.59 .59 0 0 1-.5-.6 .59 .59 0 0 1 .5-.5h.6v-.5l-.9-.2zM233.5 231a.7 .7 0 0 1 1.2 .3h-.2a.45 .45 0 0 0-.5-.2 .45 .45 0 0 0-.3 .4l.8 .4a.6 .6 0 0 1 .2 .9 .6 .6 0 0 1-.9 .1l-.4-.2 .2-.2a.52 .52 0 0 0 .5 .2 .52 .52 0 0 0 .4-.4l-1-.6zM237.1 230l.2 .1 .8 1.2 .8-1.2 .2-.1v2.9l-.2-.1v-2.1l-.8 1.1-.7-1.1v2.1l-.3 .1zM240.2 231.3l-.2 .9a.46 .46 0 0 0 .5 .5 .46 .46 0 0 0 .4-.5l-.1-.9zM240 231a.73 .73 0 0 1 1.2 .5v.7a.73 .73 0 0 1-.8 .7 .73 .73 0 0 1-.7-.7v-.8zM241.8 231a.7 .7 0 0 1 1.1 .3h-.1a.45 .45 0 0 0-.5-.2 .45 .45 0 0 0-.4 .4l.9 .4a.6 .6 0 0 1 .1 .9 .6 .6 0 0 1-.9 .1l-.3-.2 .1-.2a.52 .52 0 0 0 .6 .2 .52 .52 0 0 0 .4-.4l-1-.6zM243.6 230.9l.3 .1-.2 1.9zM243.6 230.2a.2 .2 0 0 1 .4 0 .2 .2 0 0 1-.4 0zM244.5 230.9h.1a1.97 1.97 0 0 1 1.8 .2l.1 1.8-.3-.1-.1-1.6h-.5l-.1 1.7-.2-1.7h-.6l-.1 1.7zM247.3 232.1l.1 .5 .7 .1v-.7zM247.1 230.9h.9l.4 .5v1.5h-.9a.59 .59 0 0 1-.6-.6 .59 .59 0 0 1 .6-.5h.6v-.5l-1-.2zM249 230.9a.99 .99 0 0 1 1.2 .1 .99 .99 0 0 1 .2 1.2l-.2 .7-.1-1.6-.9-.1v1.6l-.2 .1zM250.9 230.9a.99 .99 0 0 1 1.2 .1 .99 .99 0 0 1 .2 1.2l-.1 .7-.2-1.6-.8-.1v1.6l-.3 .1z"/>
<path d="M270.9 235.4h.3l.1 .3v5h2.3l.1 .3-.1 .2-2.8-.1zM275.2 239.6a.6 .6 0 0 0-.1 .7 .6 .6 0 0 0 .6 .4h1.2v-1.2zM274.8 237.2h1.8l.8 .8v3l-.3 .3h-1.5a1.18 1.18 0 0 1-1.1-1.2 1.18 1.18 0 0 1 1.1-1.2h1.3l-.1-.9-.4-.3-1.5-.1zM278.6 237.2l2.7-.1a1.47 1.47 0 0 1 1.3 2.1v1.7l-.3 .3-.3-.3-.1-2.9-.4-.3h-.7v3.2l-.1 .3h-.3l-.2-3.5h-1.2v3.2l-.1 .3h-.3zM284.4 238l-.2 .9h1.8a.92 .92 0 0 0-.5-1.1 .92 .92 0 0 0-1.1 .2zM284.1 237.5a1.55 1.55 0 0 1 1.9-.1 1.55 1.55 0 0 1 .5 1.9l-2.3 .1v.6a.59 .59 0 0 0 .6 .7h1.4l.3 .3-.3 .3h-1.5a1.51 1.51 0 0 1-1.1-2.1v-1zM287.7 235.5h.5v4.7l.1 .4 .5 .4a.78 .78 0 0 1-1 0 .78 .78 0 0 1-.1-1zM289.8 235.5h.6v4.7l.1 .4 .5 .4a.78 .78 0 0 1-1.1 0 .78 .78 0 0 1-.1-1zM292.7 238l-.2 .9h1.8a.92 .92 0 0 0-.5-1.1 .92 .92 0 0 0-1.1 .2zM292.4 237.5a1.55 1.55 0 0 1 1.9-.1 1.55 1.55 0 0 1 .5 1.9l-2.3 .1v.6a.59 .59 0 0 0 .6 .7h1.4l.3 .3-.3 .3h-1.4a1.51 1.51 0 0 1-1.2-2.1v-1zM296 237.1h.2a2.28 2.28 0 0 1 2.6 .8v3l-.2 .3-.3-.4v-2.5a.83 .83 0 0 0-1.3-.6h-.6v3.2l-.1 .3h-.3zM300 235.4l.4 .1 .1 1.6a2.15 2.15 0 0 1 2 .4l.3 .8v2.6l-.2 .3-.3-.3v-2.6a.6 .6 0 0 0-.7-.6h-1.1v3.2l-.2 .3h-.3zM304.4 239.6a.6 .6 0 0 0-.1 .7 .6 .6 0 0 0 .6 .4h1.2v-1.2zM304 237.2h1.8l.8 .8v3l-.3 .3h-1.5a1.18 1.18 0 0 1-1.1-1.2 1.18 1.18 0 0 1 1.1-1.2h1.3l-.1-.9-.4-.3-1.5-.1zM307.8 235.5h.5v4.7l.1 .4 .5 .4a.78 .78 0 0 1-1 0 .78 .78 0 0 1-.2-1zM310.3 235.4l.4 .1v1.6l1.1 .1 .1 .2-.2 .3h-1v3.3l-.3 .3-.3-.4v-3.2h-.4l-.2-.3 .2-.2 .4-.1zM313.4 238l-.2 .9h1.8a.92 .92 0 0 0-.4-1.1 .92 .92 0 0 0-1.2 .2zM313.1 237.5a1.55 1.55 0 0 1 2-.1 1.55 1.55 0 0 1 .4 1.9l-2.3 .1v.6a.59 .59 0 0 0 .6 .7h1.4l.4 .3-.4 .3h-1.4a1.51 1.51 0 0 1-1.2-2.1v-1zM316.6 237.3l2-.2a.66 .66 0 0 1 .1 1.2l-.3-.2v-.4h-1.2v3.2l-.1 .3h-.4z"/>
<path d="M221 252.4l.3 .1 1.2 2.1v-2.1l.2-.1v2.9l-.2-.1-1.2-2.1v2.1l-.3 .1zM224.5 252.4l.2 .2-1.1 2.6-.3 .1zM226.2 252.4l.2 .1 .8 2.6-.1 .2-.3-.7h-1.1l-.3 .7-.2-.1zM226.2 253l-.4 1.3h.9z"/>
<path d="M221.1 245l.2 .1 1.2 2.1v-2.1l.3-.1v2.9l-.3-.1-1.2-2.1v2.1l-.2 .1zM224.6 245l.2 .2-1.2 2.6-.2 .1zM226.2 245l.2 .1 .9 2.6-.1 .2-.4-.7h-1.1l-.2 .7-.3-.1zM226.3 245.6l-.5 1.3h.9z"/>
<path d="M270.8 244l.2 .3a5.3 5.3 0 0 0 0 3.2 2.32 2.32 0 0 1-.5-2.6zM272 244.7l-.2 1.7a.6 .6 0 0 0 .6 .6 .6 .6 0 0 0 .6-.6v-1.2a.6 .6 0 0 0-.4-.6 .6 .6 0 0 0-.6 .1zM271.7 244.6a.88 .88 0 0 1 1-.2 .88 .88 0 0 1 .5 .8v1.2a.88 .88 0 0 1-.8 .9 .88 .88 0 0 1-.9-.9v-1.5zM273.9 244.3h.2v.9h.8l.3 .3 .1 1.7-.3-.1v-1.5l-.3-.1h-.6v1.6l-.2 .1zM275.8 245.2a.99 .99 0 0 1 1.2 .1 .99 .99 0 0 1 .3 1.2l-.2 .7-.1-1.6-.9-.1v1.6l-.3 .1zM278.2 245.6l-.1 .5h.8l-.2-.6zM278 245.4a.74 .74 0 0 1 1 0 .74 .74 0 0 1 .1 1h-1.1l.2 .5 1 .2-.9 .2a1.17 1.17 0 0 1-.3-1.9zM281.6 244.3l.2 .1 1.2 2.2v-2.2l.2-.1v2.9l-.2-.1-1.2-2.1v2.1l-.2 .1zM283.9 245.2l.3 .1-.2 1.9zM283.9 244.5a.19 .19 0 0 1 .3 0 .19 .19 0 0 1-.3 0zM285.1 245.6l-.1 .5h.9l-.2-.6zM285 245.4a.74 .74 0 0 1 1 0 .74 .74 0 0 1 .1 1h-1.1l.1 .5 1.1 .2-.9 .2a1.17 1.17 0 0 1-.3-1.9zM286.9 244.3l.3 .2v.7l.6 .1-.6 .2-.2 1.8-.1-1.8-.3-.2 .3-.1zM288.5 245.6l-.1 .5h.9l-.2-.6zM288.4 245.4a.74 .74 0 0 1 1 0 .74 .74 0 0 1 .1 1h-1.1l.1 .5 1.1 .2-.9 .2a1.17 1.17 0 0 1-.3-1.9zM290.2 245.2a.99 .99 0 0 1 1.2 .1 .99 .99 0 0 1 .2 1.2l-.2 .7-.1-1.6-.9-.1v1.6l-.2 .1zM292.1 244a1.92 1.92 0 0 1 .5 2.2l-.4 1.3-.1-.2a5.2 5.2 0 0 0 0-3.3z"/>
<path d="M221.3 275.7l.3 .1-.1 2.8-.2-2.5-.4 .4-.2-.2zM224.1 277.9h.2v.3h-.2zM224.1 276.7h.2v.3h-.2zM227 275.7l.3 .1-.1 2.8-.2-2.5-.4 .4-.2-.2z"/>
<path d="M240.8 275.7h.3l1.2 2.2v-2.1l.2-.2v2.9l-.2-.1-1.2-2.1v2.1l-.3 .1zM244.3 275.6l.3 .3-1.2 2.5-.2 .1zM246 275.6l.2 .1 .9 2.7-.2 .2-.3-.8h-1.1l-.3 .7-.2-.1zM246.1 276.2l-.5 1.3h.9z"/>
<path d="M267.2 275.7l.3 .1-.2 2.8-.1-2.5-.4 .4-.2-.2zM268.1 278.2h.3v.3h-.2zM269.5 275.9l-.4 1.2a.98 .98 0 0 0 .6 1.1l.3-1.1a.95 .95 0 0 0-.5-1.2zM269.3 275.7a.77 .77 0 0 1 .8 .2 .77 .77 0 0 1 .2 .8v.4a1.17 1.17 0 0 1-.9 1.4l-.3-.4-.2-.8z"/>
<path d="M367.2 275.7l.3 .1-.2 2.8-.1-2.5-.4 .4-.2-.2zM371.1 275.6l.2 .3-1.2 2.5-.2 .1zM373.9 275.7l.3 .1-.1 2.8-.2-2.5-.3 .4-.2-.2z"/>
</g>
<path d="M135.6 116.4h.1" fill="none" stroke="#000" stroke-width=".3"/>
<g fill="#fff">
<path d="M120.6 109.9h30v3h-27v10h-3z" fill-rule="evenodd"/>
<path d="M123.6 109.9h27v3h-27z" fill-rule="evenodd"/>
<path d="M120.6 109.9h3v13h-3z" fill-rule="evenodd"/>
</g>
<path d="M123.6 109.9v13h-3M123.6 112.9h44.9M150.6 109.9v29M167.4 101.9v19M168.5 109.9h-47.9v29M112.6 137.9h57.1" fill="none" stroke="#000" stroke-width=".3"/>
<path d="M166.8 105.9h1.3l-.7 4zM167.4 112.9l.7 4h-1.3zM116.6 137.2l4 .7-4 .6zM150.6 137.9l4-.7v1.3z" fill="#000" stroke="#000" stroke-width=".3"/>
<g fill="#fff">
<path d="M22.4 109.9h70v4l-27.5 9h-42.5z" fill-rule="evenodd"/>
<path d="M22.4 112.9h70v1l-27.5 9h-42.5z" fill-rule="evenodd"/>
<path d="M22.4 109.9h42.5v3h-42.5z" fill-rule="evenodd"/>
<path d="M77.4 109.9h15v3h-15z" fill-rule="evenodd"/>
<path d="M64.9 109.9h12.5v3h-12.5z" fill-rule="evenodd"/>
</g>
<g fill="none" stroke="#000" stroke-width=".3">
<path d="M18.8 94.7v36.2M22.4 93.1v29.8M22.4 94.1h70M92.4 93.1v45.8M17.7 109.9h74.7M22.4 112.9h70M64.9 109.9v3M77.4 109.9v3M102.9 105.9v29.5M103.9 113.9h-11.5l-27.5 9M17.7 122.9h47.2M64.9 122.9v16"/>
<path d="M64.9 137.8h27.5M92.4 122.9h11.5"/>
</g>
<path d="M22.4 94.1l4-.6v1.3zM88.4 93.5l4 .6-4 .7zM18.1 105.9h1.3l-.6 4zM102.2 109.9h1.3l-.6 4zM18.8 122.9l.6 4h-1.3zM64.9 137.8l4-.6v1.3zM88.4 137.2l4 .6-4 .7zM102.9 122.9l.6 4h-1.3z" fill="#000" stroke="#000" stroke-width=".3"/>
<path d="M193.3 109.9h70v13h-42.5l-27.5-9z" fill-rule="evenodd" fill="#fff"/>
<path d="M193.3 109.9h70v13h-42.5l-27.5-9z" fill="none" stroke="#000" stroke-width=".3"/>
<g fill="#fff">
<path d="M120.6 17.5h3l27 42.5v12.5a15 15 0 0 1-15 15h-15z" fill-rule="evenodd"/>
<path d="M123.6 17.5l27 42.5v12.5a15 15 0 0 1-15 15h-12z" fill-rule="evenodd"/>
<path d="M120.6 17.5h3v42.5h-3z" fill-rule="evenodd"/>
<path d="M120.6 60h3v27.5h-3z" fill-rule="evenodd"/>
<circle cx="135.6" cy="72.5" r="2.15"/>
</g>
<g fill="none" stroke="#000" stroke-width=".3">
<path d="M123.6 17.5l27 42.5v12.5a15 15 0 0 1-15 15M123.6 17.5h-3v74.4M123.6 17.5v70M111.7 54.3h5l16.8 18.2M135.6 52.5h.1M175.6 53.6l-49.2 23.3M120.6 60h3M159.1 72.5v15M160.1 72.5h-24.5v19.4M107.8 90.8h35.8M120.6 87.5h39.5"/>
<circle cx="135.6" cy="72.5" r="2.15"/>
</g>
<g fill="#000" stroke="#000" stroke-width=".3">
<path d="M130.3 70l1-.9 2.2 3.4zM129.8 74.5l3.9-1.1-3.4 2.4zM137.6 71.6l3.3-2.3 .6 1.2zM159.1 72.5l.7 4h-1.4zM116.6 90.2l4 .6-4 .7zM135.6 90.8l4-.6v1.3zM158.4 83.5h1.4l-.7 4z"/>
<path d="M135.6 72.4v.2zM135.5 72.5h.2z" fill-rule="evenodd"/>
</g>
<circle cx="106.8" cy="54.3" r="5" fill="#fff" stroke="#000" stroke-width=".3"/>
<path d="M123.6 17.5h36.5M159.1 17.5v42.5M150.6 60h9.5" fill="none" stroke="#000" stroke-width=".3"/>
<path d="M159.1 17.5l.7 4h-1.4zM158.4 56h1.4l-.7 4z" fill="#000" stroke="#000" stroke-width=".3"/>
<g fill="#fff">
<path d="M120.6 152.9h15a15 15 0 0 1 15 15v12.5l-27 42.5h-3z" fill-rule="evenodd"/>
<circle cx="135.6" cy="167.9" r="4.2"/>
<circle cx="135.6" cy="167.9" r="2.15"/>
</g>
<g fill="none" stroke="#000" stroke-width=".3">
<path d="M103.2 156.3l43.9 15.6M120.6 152.9h15a15 15 0 0 1 15 15v12.5l-27 42.5h-3zM131.5 167.9l-14.9 13.1h-5M137.8 167.9h2M135.6 187.9h.1"/>
<circle cx="135.6" cy="167.9" r="4.2"/>
<circle cx="135.6" cy="167.9" r="2.15"/>
</g>
<g fill="none" stroke="#000" stroke-width=".3" stroke-dasharray="1.6 .4">
<path d="M120.6 152.9h3M120.6 152.9v27.5M123.6 152.9h12M123.6 152.9v70M135.6 152.9a15 15 0 0 1 15 15M150.6 167.9v12.5M120.6 180.4v42.5M120.6 180.4h3M150.6 180.4l-27 42.5M120.6 222.9h3"/>
<circle cx="135.6" cy="167.9" r="2.15"/>
</g>
<g fill="#000" stroke="#000" stroke-width=".3">
<path d="M128 170l3.5-2.1-2.6 3.1zM128.2 164.5l3.5 2-4-.7zM139.5 169.2l4 .8-.4 1.2z"/>
<path d="M135.6 167.7v.3zM135.5 167.9h.2z" fill-rule="evenodd"/>
</g>
<circle cx="106.5" cy="181" r="5.1" fill="#fff" stroke="#000" stroke-width=".3"/>
<g fill="#fff">
<path d="M202.5 159.4l10.6-6.1a23.4 23.4 0 0 1 21.2 0l8.9 5.1 10.9 28.4v10.6l-2.1 1.2-30.1-17.4-19.4-18.5z" fill-rule="evenodd"/>
<path d="M202.5 159.4l10.6-6.1a23.4 23.4 0 0 1 21.2 0l8.9 5.1 10.9 28.4-2.1 1.2z" fill-rule="evenodd"/>
<path d="M202.5 159.4l49.5 28.6v10.6l-30.1-17.4-19.4-18.5z" fill-rule="evenodd"/>
<path d="M220.2 158.1a5.8 5.8 0 0 1 7.4 .5 2.25 2.25 0 0 1-1.9 2.9 5.6 5.6 0 0 1-5.9-1.3 1.56 1.56 0 0 1 .4-2.1z" fill-rule="evenodd"/>
<path d="M252 188l2.1-1.2v10.6l-2.1 1.2z" fill-rule="evenodd"/>
<path d="M220.2 158.1a6.2 6.2 0 0 1 6.4-.4l-1.4 2.5a2.56 2.56 0 0 0-3.6 .8l.1 .5a2.76 2.76 0 0 1-2.1-2.4z" fill-rule="evenodd"/>
<path d="M226.6 157.7a1.95 1.95 0 0 1 1.1 2.1 1.95 1.95 0 0 1-1.7 1.6l-.3 .1a.88 .88 0 0 0-.5-1.3z" fill-rule="evenodd"/>
<path d="M221.9 161.2a2.72 2.72 0 0 1 3.8 .3 6.3 6.3 0 0 1-4-.1z" fill-rule="evenodd"/>
<path d="M221.8 160.5a3.1 3.1 0 0 1 3.4-.3v.8a2.99 2.99 0 0 0-3.5 .4l-.1-.4z" fill-rule="evenodd"/>
<path d="M225.2 160.2l.6 .6-.1 .6-.5-.4z" fill-rule="evenodd"/>
</g>
<g fill="none" stroke="#000" stroke-width=".3">
<path d="M202.5 159.4l10.6-6.1a23.4 23.4 0 0 1 21.2 0l8.9 5.1 10.9 28.4M202.5 159.4l49.5 28.6M202.5 159.4v3.3l19.4 18.5 30.1 17.4M220.2 158.1a5.8 5.8 0 0 1 7.4 .5 2.01 2.01 0 0 1-1.6 2.8 5.8 5.8 0 0 1-6.2-1.2 1.56 1.56 0 0 1 .4-2.1zM226.6 157.7l-1.4 2.5M225.2 160.2a2.56 2.56 0 0 0-3.6 .8l.1 .5M225.2 160.2l.6 .6-.1 .7M225.2 161a2.99 2.99 0 0 0-3.5 .4M225.2 161l.5 .4M225.2 160.2v.8M252 188v10.6M254.1 186.8l-2.1 1.2"/>
<path d="M254.1 186.8v10.6l-2.1 1.2"/>
</g>
<g fill="#fff">
<path d="M202.5 70.4l49.5-28.6 2.1 1.3v10.6l-4 2.3-6.9 17.9-8.9 5.1a23.4 23.4 0 0 1-21.2 0l-7.4-4.3-1.1 .2-2.1-1.2z" fill-rule="evenodd"/>
<path d="M202.5 70.4l49.5-28.6v10.6l-30.1 17.4-19.4 3.9z" fill-rule="evenodd"/>
<path d="M205.7 74.7l18.4-3.7 26-15-6.9 17.9-8.9 5.1a23.4 23.4 0 0 1-21.2 0z" fill-rule="evenodd"/>
<path d="M221.9 69.8l30.1-17.4 2.1 1.3-30 17.3z" fill-rule="evenodd"/>
<path d="M202.5 73.7l19.4-3.9 2.2 1.2-19.5 3.9z" fill-rule="evenodd"/>
<path d="M252 41.8l2.1 1.3v10.6l-2.1-1.3z" fill-rule="evenodd"/>
<path d="M221.9 72.2a2.8 2.8 0 0 1 3.9 .4 1.56 1.56 0 0 1-1.9 1.5 1.74 1.74 0 0 1-2.3-1.5z" fill-rule="evenodd"/>
<path d="M221.9 72.2a2.79 2.79 0 0 1 3.8 .3 6.3 6.3 0 0 1-4-.1z" fill-rule="evenodd"/>
<path d="M221.7 72.4a2.64 2.64 0 0 0 3.5 .5v.8a2.56 2.56 0 0 1-3.6-.8z" fill-rule="evenodd"/>
<path d="M221.7 72.5l1.7 .3 2.3-.3a2.95 2.95 0 0 1-4 0z" fill-rule="evenodd"/>
<path d="M225.2 72.9l.5-.5 .1 .7-.6 .6z" fill-rule="evenodd"/>
</g>
<g fill="none" stroke="#000" stroke-width=".3">
<path d="M250.1 56l-6.9 17.9-8.9 5.1a23.4 23.4 0 0 1-21.2 0l-7.4-4.3M252 41.8l-49.5 28.6v3.3M252 41.8l2.1 1.3v10.6M252 52.4l-30.1 17.4M252 41.8v10.6M252 52.4l2.1 1.3M254.1 53.7l-30 17.3M221.9 72.2a2.94 2.94 0 0 1 3.9 .3 1.49 1.49 0 0 1-1.9 1.6 1.66 1.66 0 0 1-2.3-1.6zM221.9 69.8l-19.4 3.9M221.9 69.8l2.2 1.2M224.1 71l-19.5 3.9-2.1-1.2M225.2 72.9v.8"/>
<path d="M225.7 72.5l-2.3 .3-1.7-.3a2.88 2.88 0 0 0 3.5 .4M225.7 72.4l-.5 .5M135.6 116.4h.1M251.7 122.7l12.6 20.7h5"/>
</g>
<path d="M251.7 122.7l2.6 3-1.1 .7z" fill="#000" stroke="#000" stroke-width=".3"/>
<circle cx="274.4" cy="143.4" r="5.1" fill="#fff" stroke="#000" stroke-width=".3"/>
<g font-size="5.3">
<text x="156.6" y="34.8" transform="rotate(-90 156.6 34.8)">42.5</text>
<text x="105.9" y="56.9">1</text>
<text x="164.2" y="56.3" transform="rotate(-25 164.2 56.3)">⌀4.3</text>
<text x="156.6" y="82.8" transform="rotate(-90 156.6 82.8)">15</text>
<text x="108.4" y="88.4">15</text>
<text x="51.3" y="91.7">70</text>
<text x="16.3" y="100.6" transform="rotate(-90 16.3 100.6)">13</text>
<text x="165" y="107.9" transform="rotate(-90 165 107.9)">3</text>
<text x="76.9" y="135.4">27.5</text>
<text x="100.4" y="134.9" transform="rotate(-90 100.4 134.9)">9</text>
<text x="163.1" y="135.4">30</text>
<text x="273.2" y="146">2</text>
<text x="104.5" y="154.2" transform="rotate(20 104.5 154.2)">⌀8.3</text>
<text x="105.3" y="183.6">3</text>
</g>
<g font-size="4">
<text x="280.8" y="38">Teil wird aauuss Standard Winkelstahl hheerrggeesstteelllltt 3300mm</text>
<text x="281.1" y="38">Teil wird</text>
<text x="305.9" y="38">Standard Winkelstahl</text>
<text x="371.1" y="38">mm xx 3300mm</text>
<text x="386.1" y="38">mm xx</text>
<text x="281.1" y="43.3">3mm</text>
<text x="281.1" y="71.3">(1) Durchgangsloch M4 fein (kann auch grösser sein M5/M6).</text>
<text x="281.1" y="76.7">Achtung, muss aber dann ingesamt angepasst werden.</text>
<text x="281.1" y="82.1">(2) Teil wird punktgeschweist angebracht, an Lamelle (siehe andere</text>
<text x="281.1" y="87.4">Zeichnung)</text>
<text x="281.1" y="92.8">(3) Senkung ist auf M4 angepasst.</text>
</g>
</svg>
